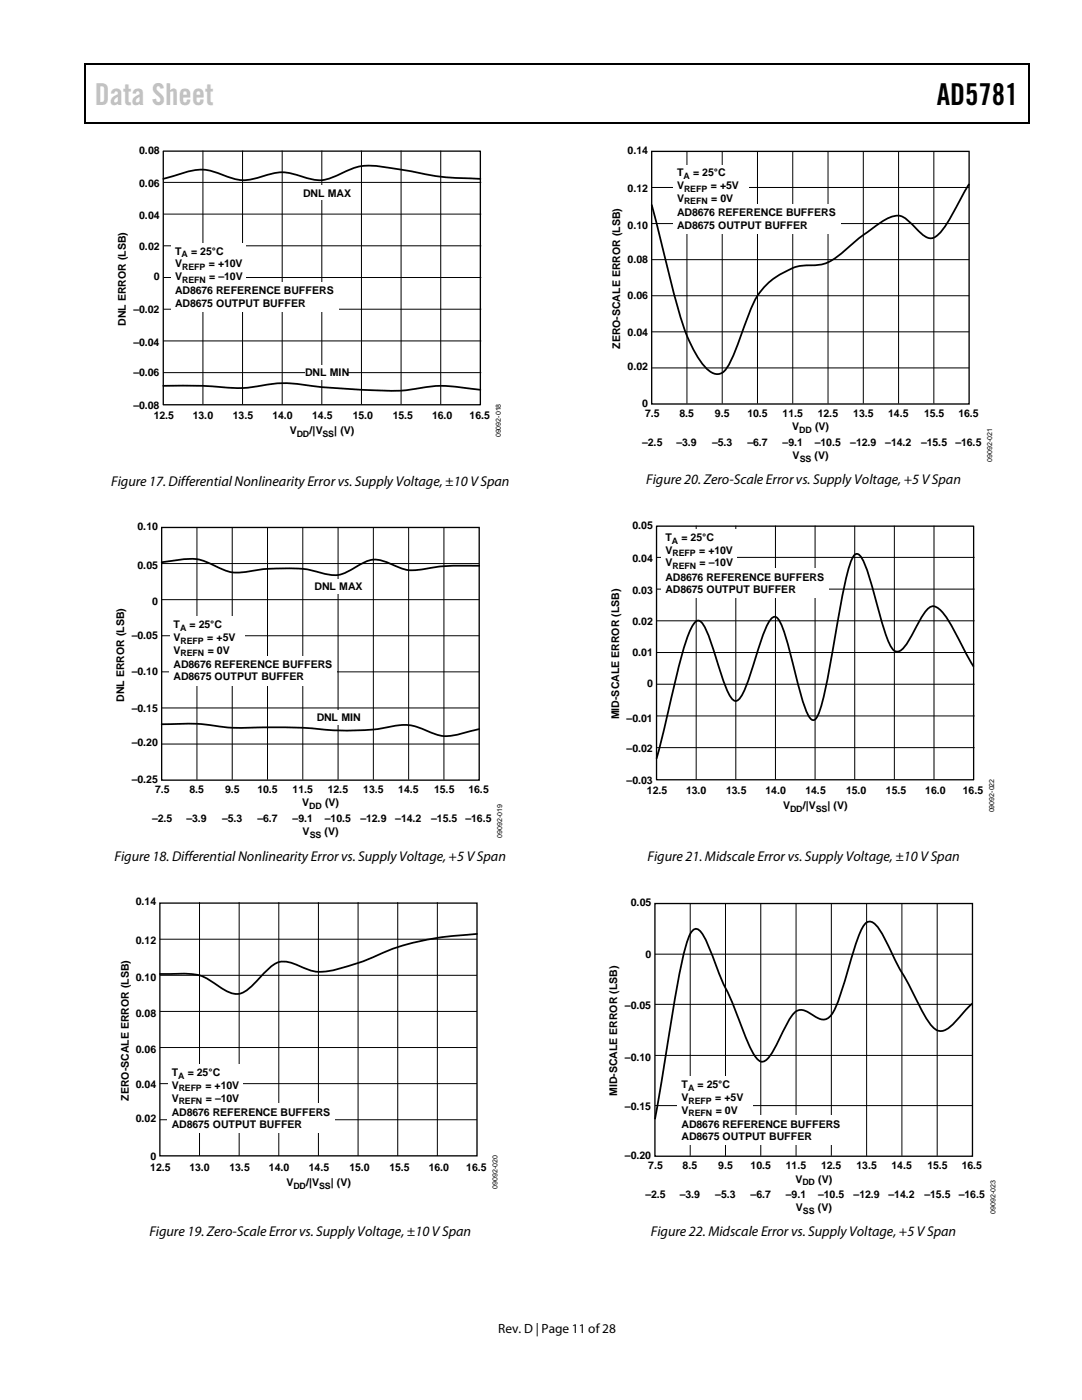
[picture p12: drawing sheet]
<svg xmlns="http://www.w3.org/2000/svg" width="216mm" height="279mm" viewBox="0 0 216 279" stroke-linecap="round" stroke-linejoin="round" font-family="sans-serif">
<path d="M16.9 12.7h.2v1h-.2zM16.9 12.7h.2v.3h-.2zM82.5 12.7h.3v.3h-.3zM205.1 12.7h.3v1h-.3zM205.1 12.7h.3v.3h-.3zM16.9 24.4h.2v.2h-.2zM82.3 24.4h.2v.2h-.2zM205.1 24.4h.3v.2h-.3z" fill="#000"/>
<path d="M17 13.7v10.7M17.1 12.8h65.4M82.8 12.8h122.3M205.2 13.7v10.7M17.1 24.5h188" fill="none" stroke="#000" stroke-width=".25"/>
<g fill="none" stroke="#000" stroke-width=".2">
<path d="M32.6 36.4h63.4M40.5 30.1v50.6M48.4 30.1v50.6M56.3 30.1v50.6M64.2 30.1v50.6M72.1 30.1v50.6M80 30.1v50.6M87.9 30.1v50.6M32.6 55.4h63.4M32.6 49.1h63.4M32.6 42.7h63.4M32.6 74.4h63.4"/>
<path d="M32.6 68h63.4M32.6 61.7h63.4"/>
</g>
<g fill="#fff">
<path d="M34.2 56.4h33.4v5.8h-33.4z"/>
<path d="M34.2 48.5h14.9v10.6h-14.9z"/>
<path d="M60.3 37.1h9.9v2.8h-9.9z"/>
<path d="M61 73h8.5v2.8h-8.5z"/>
</g>
<path d="M32.6 30.2h63.3v50.6h-63.3z" fill="none" stroke="#000" stroke-width=".26"/>
<path d="M32.6 35.7l.9-.2a24.2 24.2 0 0 1 7-1.6l1.7 .2 1.8 .6a9.5 9.5 0 0 0 7.9 .6 10.4 10.4 0 0 1 8.8 .1 7.6 7.6 0 0 0 7-.6 11.7 11.7 0 0 1 8.8-1.5l4.4 .7a60.9 60.9 0 0 0 15 1.7M32.6 77a118.5 118.5 0 0 1 14.9 .5l2.7-.2a29.1 29.1 0 0 1 13.1-.1l8.8 .6a46.2 46.2 0 0 0 14.1-.7 43.6 43.6 0 0 1 9.7 .7" fill="none" stroke="#000" stroke-width=".35"/>
<g fill="none" stroke="#000" stroke-width=".2">
<path d="M32.3 119.7h63.3M32.3 112.5h63.3M39.3 105.4v50.2M46.3 105.4v50.2M53.4 105.4v50.2M60.4 105.4v50.2M67.5 105.4v50.2M74.5 105.4v50.2M81.5 105.4v50.2M88.6 105.4v50.2M32.3 134.1h63.3M32.3 126.9h63.3"/>
<path d="M32.3 148.5h63.3M32.3 141.3h63.3"/>
</g>
<g fill="#fff">
<path d="M33.8 130.9h33.5v5.8h-33.5z"/>
<path d="M33.8 123h15v10.6h-15z"/>
</g>
<path d="M32.3 105.3h63.3v50.4h-63.3z" fill="none" stroke="#000" stroke-width=".26"/>
<g fill="#fff">
<path d="M62.7 115.5h9.9v2.9h-9.9z"/>
<path d="M63.2 141.8h8.7v2.8h-8.7z"/>
</g>
<path d="M32.3 112.2l.7-.1a20.7 20.7 0 0 1 7.1-.3l2.4 .9a9.2 9.2 0 0 0 7 1.4 40.9 40.9 0 0 1 12.5-.3l1.6 .4a7 7 0 0 0 7-.8l.8-.5a5.5 5.5 0 0 1 6.3-.5l.7 .3a8.1 8.1 0 0 0 6.3 .9 44.6 44.6 0 0 1 10.9-.7M32.3 144.5a51.3 51.3 0 0 1 13.3 .7l2.5 .1a136.9 136.9 0 0 1 19.4 .5h2.6a37.5 37.5 0 0 0 9.1-1 9.7 9.7 0 0 1 6.3 1.2 7.7 7.7 0 0 0 6.2 .5l3.9-1" fill="none" stroke="#000" stroke-width=".35"/>
<g fill="none" stroke="#000" stroke-width=".2">
<path d="M31.9 194.6h63.3M31.9 187.4h63.3M39.8 180.1v50.6M47.7 180.1v50.6M55.6 180.1v50.6M63.5 180.1v50.6M71.4 180.1v50.6M79.4 180.1v50.6M87.3 180.1v50.6M31.9 216.3h63.3M31.9 209.1h63.3M31.9 201.9h63.3"/>
<path d="M31.9 223.5h63.3"/>
</g>
<g fill="#fff">
<path d="M33.5 220.3h33.4v5.8h-33.4z"/>
<path d="M33.5 212.4h14.9v10.5h-14.9z"/>
</g>
<path d="M31.9 180.2h63.3v50.5h-63.3z" fill="none" stroke="#000" stroke-width=".26"/>
<path d="M95.2 186.4a55.1 55.1 0 0 0-19.4 4 44.2 44.2 0 0 1-11.4 3.5 9 9 0 0 1-4.8-1.2 5.1 5.1 0 0 0-4.7-.4l-1.4 1.1-2.2 2.3a8.4 8.4 0 0 1-3.6 2.6 7.2 7.2 0 0 1-4.7-1.9 8.9 8.9 0 0 0-6.7-2.1l-4.4 .1" fill="none" stroke="#000" stroke-width=".35"/>
<g fill="none" stroke="#000" stroke-width=".2">
<path d="M130 37.4h63.4M137.1 30.3v50.2M144.1 30.3v50.2M151.1 30.3v50.2M158.2 30.3v50.2M165.2 30.3v50.2M172.3 30.3v50.2M179.3 30.3v50.2M186.3 30.3v50.2M130 59h63.4M130 51.8h63.4M130 44.6h63.4"/>
<path d="M130 73.4h63.4M130 66.2h63.4"/>
</g>
<g fill="#fff">
<path d="M134.3 40.8h33.4v5.7h-33.4z"/>
<path d="M134.3 32.8h15v10.6h-15z"/>
</g>
<path d="M130 30.2h63.4v50.4h-63.4z" fill="none" stroke="#000" stroke-width=".26"/>
<path d="M193.4 36.7l-.6 1.1a61.5 61.5 0 0 1-5.2 8.6 2.2 2.2 0 0 1-3.3 .6l-1.4-1.3a10.9 10.9 0 0 0-2.9-2.5 4.2 4.2 0 0 0-3.8 .9l-1.6 1.1a66 66 0 0 0-7.2 5.8 7.8 7.8 0 0 1-6.1 2 10.3 10.3 0 0 0-5.9 1.9 13.4 13.4 0 0 0-5.8 7.4 89.7 89.7 0 0 1-4.4 10.9 2.23 2.23 0 0 1-3.6 .9 20.9 20.9 0 0 1-5.4-9.5l-1.7-6-4.5-17.8" fill="none" stroke="#000" stroke-width=".35"/>
<g fill="none" stroke="#000" stroke-width=".2">
<path d="M131 117.6h63.5M131 111.2h63.5M138.9 104.9v50.6M146.8 104.9v50.6M154.7 104.9v50.6M162.6 104.9v50.6M170.5 104.9v50.6M178.5 104.9v50.6M186.4 104.9v50.6M131 136.6h63.5M131 130.2h63.5M131 123.9h63.5"/>
<path d="M131 149.2h63.5M131 142.9h63.5"/>
</g>
<g fill="#fff">
<path d="M132 113.5h33.4v5.8h-33.4z"/>
<path d="M132 105.6h15v10.6h-15z"/>
</g>
<path d="M131 105h63.3v50.6h-63.3z" fill="none" stroke="#000" stroke-width=".26"/>
<path d="M194.3 133l-4-7.3a13.6 13.6 0 0 0-3.3-4.4l-.6-.3-.6 .1a7.3 7.3 0 0 0-2.5 3.1l-1.2 2.3a9.7 9.7 0 0 1-2.4 3.4l-.6 .2-.6-.2a8.9 8.9 0 0 1-2-4l-2.5-8.9a20.9 20.9 0 0 0-2.5-6.2l-.5-.3-.5 .2a12 12 0 0 0-1.7 4.9l-1.3 6.6a261.1 261.1 0 0 1-3.5 18.4l-.9 2.4-.5 .6-.5 .1-.4-.4a32.8 32.8 0 0 1-3-8.9l-1.5-5.8a16.5 16.5 0 0 0-2-5.1l-.5-.4-.5 .1a8.8 8.8 0 0 0-2.1 4l-2.1 6.6a18.6 18.6 0 0 1-2.7 5.9l-.5 .2-.5-.2a11 11 0 0 1-2.1-4.3l-2.1-6.6a14.4 14.4 0 0 0-2.1-4.6l-.6-.3-.5 .1a15.1 15.1 0 0 0-2.8 6.5l-5.1 20.9" fill="none" stroke="#000" stroke-width=".35"/>
<path d="M130.7 190.4h63.3M137.7 180.4v50.3M144.8 180.4v50.3M151.8 180.4v50.3M158.8 180.4v50.3M165.9 180.4v50.3M172.9 180.4v50.3M180 180.4v50.3M187 180.4v50.3M130.7 210.6h63.3M130.7 200.4h63.3M130.7 220.6h63.3" fill="none" stroke="#000" stroke-width=".2"/>
<g fill="#fff">
<path d="M135.2 222.7h33.4v5.9h-33.4z"/>
<path d="M135.2 214.8h15v10.6h-15z"/>
</g>
<path d="M130.7 180.3h63.3v50.4h-63.3z" fill="none" stroke="#000" stroke-width=".26"/>
<path d="M194 200.3l-2.7 2.9a8.3 8.3 0 0 1-2.9 2.4 2.21 2.21 0 0 1-2.5-.9 59.3 59.3 0 0 1-4.7-8.6 79.2 79.2 0 0 1-4.7-8.9 7.8 7.8 0 0 0-2.4-3.1l-.6-.2-.6 .2a8.3 8.3 0 0 0-2 3.8l-.5 1.5a99.5 99.5 0 0 1-4 12.4 2.26 2.26 0 0 1-3 1.5l-1.3-.8a3.8 3.8 0 0 0-2.6-.9 4.4 4.4 0 0 0-2.4 2.5l-1.7 3.6a13.7 13.7 0 0 1-2.4 3.8l-.6 .3-.6 .1a5.5 5.5 0 0 1-2.1-2.9l-1.1-2.5a100 100 0 0 0-4.8-11.5l-2-5.2a14.3 14.3 0 0 0-2-3.9l-.5-.4-.6-.1a4.1 4.1 0 0 0-1.7 2.9 246 246 0 0 0-4.4 24.1l-1.9 11" fill="none" stroke="#000" stroke-width=".35"/>
<text font-size="6" fill="#c1c1c1" x="18.9" y="20.9">Data Sheet</text>
<text font-size="6" x="186.9" y="20.9">AD5781</text>
<g font-size="2.8">
<text x="22.2" y="96.9">Figure 17. DifferentialNonlinearityError vs. Supply Voltage, ±10 VSpan</text>
<text x="128.9" y="96.7">Figure 20. Zero-Scale Error vs. Supply Voltage, +5 V Span</text>
<text x="22.9" y="171.7">Figure 18. DifferentialNonlinearityError vs. Supply Voltage, +5 VSpan</text>
<text x="129.2" y="171.9">Figure 21. Midscale Error vs. Supply Voltage, ±10 V Span</text>
<text x="29.8" y="246.7">Figure 19. Zero-Scale Error vs. Supply Voltage, ±10 V Span</text>
<text x="129.9" y="246.8">Figure 22. Midscale Error vs. Supply Voltage, +5 V Span</text>
</g>
<text font-size="2.7" x="99.4" y="266">Rev. D | Page 11 of28</text>
<g font-size="2.1">
<text x="27.8" y="30.7">0.08</text>
<text x="125.2" y="30.7">0.14</text>
<text x="135.1" y="35.2">T</text>
<text x="138.3" y="35.2">= 25°C</text>
<text x="27.8" y="37.3">0.06</text>
<text x="60.5" y="39.3">DNL MAX</text>
<text x="125.2" y="38.4">0.12</text>
<text x="135.1" y="37.7">V</text>
<text x="135.1" y="40.3">V</text>
<text x="141.8" y="37.7">= +5V</text>
<text x="141.9" y="40.3">= 0V</text>
<text x="27.8" y="43.7">0.04</text>
<text x="125.2" y="45.7">0.10</text>
<text x="135.1" y="43.1">AD8676 REFERENCE BUFFERS</text>
<text x="135.1" y="45.6">AD8675 OUTPUT BUFFER</text>
<text x="27.8" y="49.8">0.02</text>
<text x="35" y="50.8">T</text>
<text x="35" y="53.4">V</text>
<text x="38.1" y="50.8">= 25°C</text>
<text x="41.7" y="53.4">= +10V</text>
<text x="125.2" y="52.5">0.08</text>
<text x="30.7" y="55.9">0</text>
<text x="35" y="55.9">V</text>
<text x="35" y="58.7">AD8676 REFERENCE BUFFERS</text>
<text x="41.8" y="55.9">= –10V</text>
<text x="125.2" y="59.7">0.06</text>
<text x="25.1" y="65" transform="rotate(-90 25.1 65)">DNL ERROR (LSB)</text>
<text x="26.6" y="62.5">–0.02</text>
<text x="35" y="61.2">AD8675 OUTPUT BUFFER</text>
<text x="26.6" y="69.1">–0.04</text>
<text x="123.7" y="69.7" transform="rotate(-90 123.7 69.7)">ZERO-SCALE ERROR (LSB)</text>
<text x="125.2" y="67.1">0.04</text>
<text x="26.6" y="75.1">–0.06</text>
<text x="60.9" y="75.1">DNL MIN</text>
<text x="125.2" y="73.9">0.02</text>
<text x="26.6" y="81.6">–0.08</text>
<text x="30.7" y="83.6">12.5</text>
<text x="38.5" y="83.6">13.0</text>
<text x="46.5" y="83.6">13.5</text>
<text x="54.3" y="83.6">14.0</text>
<text x="62.3" y="83.6">14.5</text>
<text x="70.4" y="83.6">15.0</text>
<text x="78.4" y="83.6">15.5</text>
<text x="86.2" y="83.6">16.0</text>
<text x="93.7" y="83.6">16.5</text>
<text x="128.2" y="81.2">0</text>
<text x="128.7" y="83.3">7.5</text>
<text x="135.6" y="83.3">8.5</text>
<text x="142.7" y="83.3">9.5</text>
<text x="149.1" y="83.3">10.5</text>
<text x="156.2" y="83.3">11.5</text>
<text x="163.2" y="83.3">12.5</text>
<text x="170.3" y="83.3">13.5</text>
<text x="177.2" y="83.3">14.5</text>
<text x="184.4" y="83.3">15.5</text>
<text x="191.2" y="83.3">16.5</text>
<text x="57.8" y="86.7">V</text>
<text x="61.8" y="86.7">/|V</text>
<text x="66.7" y="86.7">| (V)</text>
<text x="128.1" y="89">–2.5</text>
<text x="135" y="89">–3.9</text>
<text x="142.1" y="89">–5.3</text>
<text x="149.1" y="89">–6.7</text>
<text x="156.2" y="89">–9.1</text>
<text x="158.1" y="85.9">V</text>
<text x="162.6" y="89">–10.5</text>
<text x="162.6" y="85.9">(V)</text>
<text x="169.7" y="89">–12.9</text>
<text x="176.6" y="89">–14.2</text>
<text x="183.8" y="89">–15.5</text>
<text x="190.6" y="89">–16.5</text>
<text x="158.2" y="91.6">V</text>
<text x="162.5" y="91.6">(V)</text>
<text x="27.5" y="105.7">0.10</text>
<text x="126.2" y="105.5">0.05</text>
<text x="132.8" y="108">T</text>
<text x="136" y="108">= 25°C</text>
<text x="27.5" y="113.5">0.05</text>
<text x="126.2" y="112.1">0.04</text>
<text x="132.8" y="110.5">V</text>
<text x="132.8" y="113.1">V</text>
<text x="139.5" y="110.5">= +10V</text>
<text x="139.6" y="113.1">= –10V</text>
<text x="62.8" y="117.8">DNL MAX</text>
<text x="126.2" y="118.6">0.03</text>
<text x="132.8" y="115.9">AD8676 REFERENCE BUFFERS</text>
<text x="132.8" y="118.4">AD8675 OUTPUT BUFFER</text>
<text x="30.4" y="120.7">0</text>
<text x="34.6" y="125.4">T</text>
<text x="37.8" y="125.4">= 25°C</text>
<text x="126.2" y="124.7">0.02</text>
<text x="26.3" y="127.5">–0.05</text>
<text x="34.6" y="127.9">V</text>
<text x="34.6" y="130.4">V</text>
<text x="41.4" y="127.9">= +5V</text>
<text x="41.5" y="130.4">= 0V</text>
<text x="126.2" y="130.9">0.01</text>
<text x="26.3" y="134.8">–0.10</text>
<text x="34.6" y="133.3">AD8676 REFERENCE BUFFERS</text>
<text x="34.6" y="135.8">AD8675 OUTPUT BUFFER</text>
<text x="129.1" y="137.2">0</text>
<text x="24.8" y="140" transform="rotate(-90 24.8 140)">DNL ERROR (LSB)</text>
<text x="26.3" y="142.2">–0.15</text>
<text x="63.2" y="143.9">DNL MIN</text>
<text x="123.5" y="143.6" transform="rotate(-90 123.5 143.6)">MID-SCALE ERROR (LSB)</text>
<text x="26.3" y="149">–0.20</text>
<text x="125" y="144">–0.01</text>
<text x="125" y="150">–0.02</text>
<text x="26.3" y="156.3">–0.25</text>
<text x="30.9" y="158.3">7.5</text>
<text x="37.8" y="158.3">8.5</text>
<text x="44.9" y="158.3">9.5</text>
<text x="51.4" y="158.3">10.5</text>
<text x="58.4" y="158.3">11.5</text>
<text x="60.3" y="161">V</text>
<text x="64.9" y="161">(V)</text>
<text x="65.4" y="158.3">12.5</text>
<text x="72.5" y="158.3">13.5</text>
<text x="79.5" y="158.3">14.5</text>
<text x="86.6" y="158.3">15.5</text>
<text x="93.5" y="158.3">16.5</text>
<text x="125" y="156.4">–0.03</text>
<text x="129.1" y="158.5">12.5</text>
<text x="136.9" y="158.5">13.0</text>
<text x="144.9" y="158.5">13.5</text>
<text x="152.8" y="158.5">14.0</text>
<text x="156.2" y="161.6">V</text>
<text x="160.2" y="161.6">/|V</text>
<text x="160.7" y="158.5">14.5</text>
<text x="165.1" y="161.6">| (V)</text>
<text x="168.8" y="158.5">15.0</text>
<text x="176.8" y="158.5">15.5</text>
<text x="184.6" y="158.5">16.0</text>
<text x="192.1" y="158.5">16.5</text>
<text x="30.3" y="164.1">–2.5</text>
<text x="37.2" y="164.1">–3.9</text>
<text x="44.3" y="164.1">–5.3</text>
<text x="51.4" y="164.1">–6.7</text>
<text x="58.4" y="164.1">–9.1</text>
<text x="60.4" y="166.7">V</text>
<text x="64.8" y="166.7">(V)</text>
<text x="64.8" y="164.1">–10.5</text>
<text x="71.9" y="164.1">–12.9</text>
<text x="78.9" y="164.1">–14.2</text>
<text x="86" y="164.1">–15.5</text>
<text x="92.9" y="164.1">–16.5</text>
<text x="27.1" y="180.7">0.14</text>
<text x="125.9" y="180.8">0.05</text>
<text x="27.1" y="188.4">0.12</text>
<text x="128.8" y="191.1">0</text>
<text x="27.1" y="195.7">0.10</text>
<text x="27.1" y="203">0.08</text>
<text x="124.7" y="201.3">–0.05</text>
<text x="27.1" y="210.1">0.06</text>
<text x="34.3" y="214.8">T</text>
<text x="37.4" y="214.8">= 25°C</text>
<text x="124.7" y="211.7">–0.10</text>
<text x="25.7" y="219.7" transform="rotate(-90 25.7 219.7)">ZERO-SCALE ERROR (LSB)</text>
<text x="27.1" y="217.1">0.04</text>
<text x="34.3" y="217.3">V</text>
<text x="34.3" y="219.8">V</text>
<text x="41" y="217.3">= +10V</text>
<text x="41.1" y="219.8">= –10V</text>
<text x="123.2" y="218.8" transform="rotate(-90 123.2 218.8)">MID-SCALE ERROR (LSB)</text>
<text x="124.7" y="221.5">–0.15</text>
<text x="136" y="217.2">T</text>
<text x="136" y="219.7">V</text>
<text x="139.2" y="217.2">= 25°C</text>
<text x="142.7" y="219.7">= +5V</text>
<text x="27.1" y="223.9">0.02</text>
<text x="34.3" y="222.6">AD8676 REFERENCE BUFFERS</text>
<text x="34.3" y="225.2">AD8675 OUTPUT BUFFER</text>
<text x="136" y="222.3">V</text>
<text x="136" y="225.1">AD8676 REFERENCE BUFFERS</text>
<text x="136" y="227.6">AD8675 OUTPUT BUFFER</text>
<text x="142.8" y="222.3">= 0V</text>
<text x="30" y="233.6">12.5</text>
<text x="30" y="231.6">0</text>
<text x="37.8" y="233.6">13.0</text>
<text x="45.8" y="233.6">13.5</text>
<text x="53.7" y="233.6">14.0</text>
<text x="61.6" y="233.6">14.5</text>
<text x="69.7" y="233.6">15.0</text>
<text x="77.7" y="233.6">15.5</text>
<text x="85.5" y="233.6">16.0</text>
<text x="93" y="233.6">16.5</text>
<text x="124.7" y="231.4">–0.20</text>
<text x="129.4" y="233.4">7.5</text>
<text x="136.2" y="233.4">8.5</text>
<text x="143.3" y="233.4">9.5</text>
<text x="149.8" y="233.4">10.5</text>
<text x="156.8" y="233.4">11.5</text>
<text x="163.8" y="233.4">12.5</text>
<text x="170.9" y="233.4">13.5</text>
<text x="177.9" y="233.4">14.5</text>
<text x="185.1" y="233.4">15.5</text>
<text x="191.9" y="233.4">16.5</text>
<text x="57.1" y="236.7">V</text>
<text x="61.1" y="236.7">/|V</text>
<text x="66" y="236.7">| (V)</text>
<text x="128.8" y="239.1">–2.5</text>
<text x="135.6" y="239.1">–3.9</text>
<text x="142.7" y="239.1">–5.3</text>
<text x="149.8" y="239.1">–6.7</text>
<text x="156.8" y="239.1">–9.1</text>
<text x="158.7" y="236">V</text>
<text x="163.3" y="239.1">–10.5</text>
<text x="163.3" y="236">(V)</text>
<text x="170.3" y="239.1">–12.9</text>
<text x="177.3" y="239.1">–14.2</text>
<text x="184.5" y="239.1">–15.5</text>
<text x="191.3" y="239.1">–16.5</text>
<text x="158.8" y="241.7">V</text>
<text x="163.2" y="241.7">(V)</text>
</g>
<g font-size="1.8">
<text x="136.4" y="35.7">A</text>
<text x="136.5" y="38.3">REFP</text>
<text x="136.5" y="40.8">REFN</text>
<text x="36.2" y="51.4">A</text>
<text x="36.4" y="53.9">REFP</text>
<text x="36.4" y="56.4">REFN</text>
<text x="59.2" y="87.2">DD</text>
<text x="64.3" y="87.2">SS</text>
<text x="159.5" y="86.4">DD</text>
<text x="159.6" y="92.1">SS</text>
<text x="134.1" y="108.5">A</text>
<text x="134.2" y="111">REFP</text>
<text x="134.2" y="113.6">REFN</text>
<text x="35.9" y="125.9">A</text>
<text x="36" y="128.4">REFP</text>
<text x="36" y="131">REFN</text>
<text x="61.7" y="161.5">DD</text>
<text x="61.8" y="167.2">SS</text>
<text x="157.6" y="162.1">DD</text>
<text x="162.8" y="162.1">SS</text>
<text x="35.6" y="215.3">A</text>
<text x="35.7" y="217.8">REFP</text>
<text x="35.7" y="220.4">REFN</text>
<text x="137.3" y="217.7">A</text>
<text x="137.4" y="220.2">REFP</text>
<text x="137.4" y="222.8">REFN</text>
<text x="58.5" y="237.2">DD</text>
<text x="63.7" y="237.2">SS</text>
<text x="160.1" y="236.5">DD</text>
<text x="160.2" y="242.3">SS</text>
</g>
<g font-size="1.4">
<text x="99.9" y="87.3" transform="rotate(-90 99.9 87.3)">09092-018</text>
<text x="198" y="92.2" transform="rotate(-90 198 92.2)">09092-021</text>
<text x="100.2" y="167.3" transform="rotate(-90 100.2 167.3)">09092-019</text>
<text x="198.3" y="162.1" transform="rotate(-90 198.3 162.1)">09092-022</text>
<text x="99.3" y="237.3" transform="rotate(-90 99.3 237.3)">09092-020</text>
<text x="198.7" y="242.3" transform="rotate(-90 198.7 242.3)">09092-023</text>
</g>
</svg>
